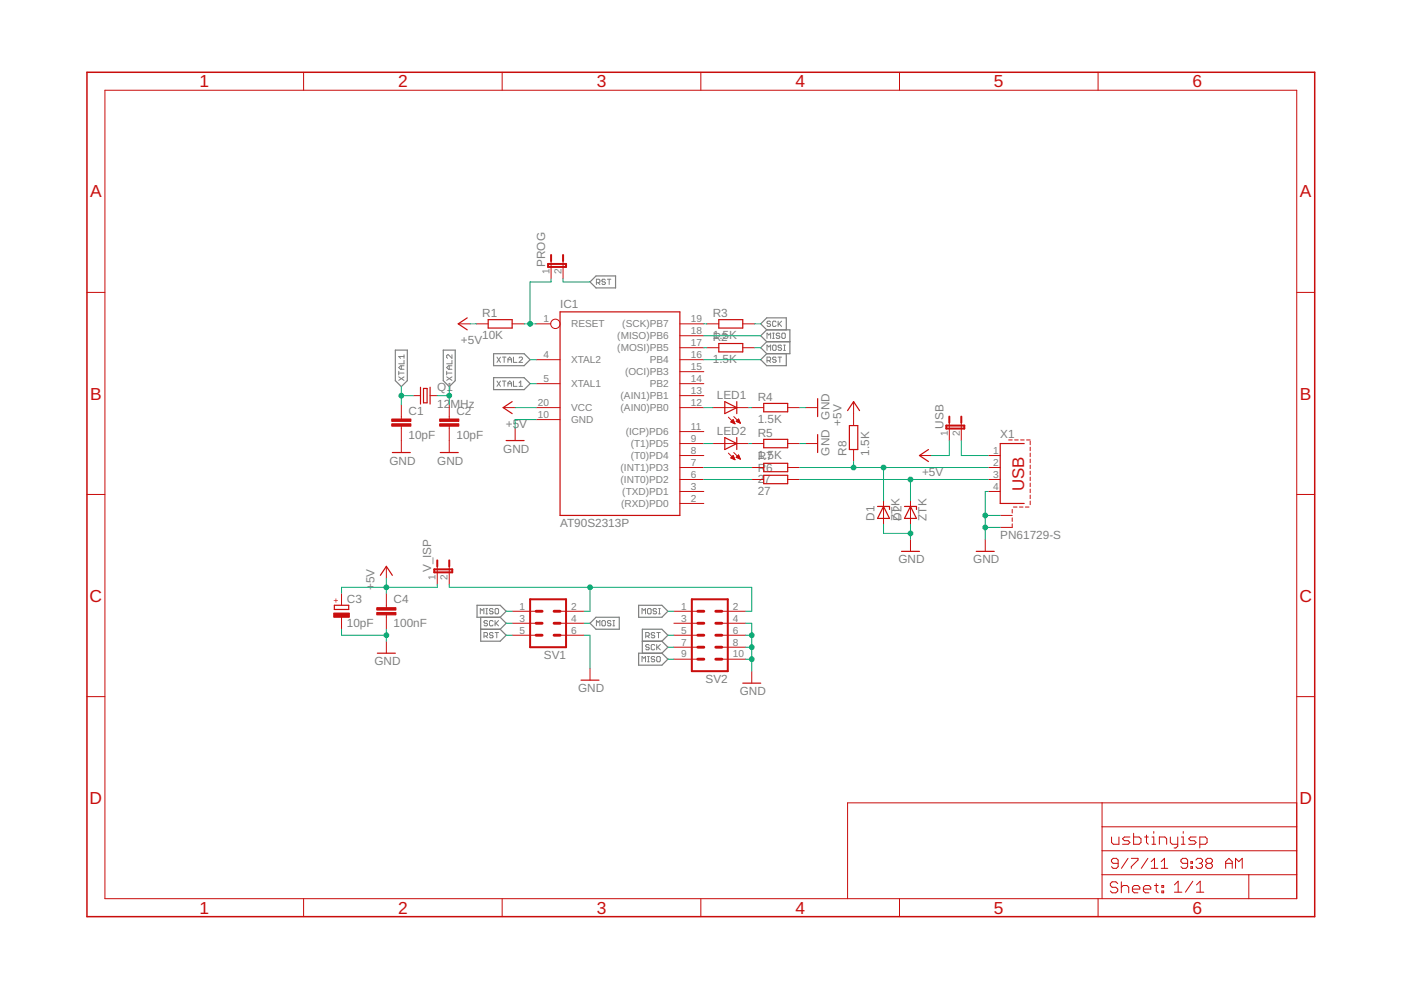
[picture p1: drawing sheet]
<svg xmlns="http://www.w3.org/2000/svg" width="297mm" height="210mm" viewBox="0 0 297 210" stroke-linecap="round" stroke-linejoin="round" font-family="sans-serif">
<g fill="none" stroke="#808080" stroke-width=".25">
<path d="M125.1 59.8l1.3-1.3h4.1v2.5h-4.1zM83.8 74.2h2.6v6.5l-1.3 1.3-1.3-1.3zM94 74.2h2.5v6.5l-1.3 1.3-1.2-1.3zM104.6 75h6.5l1.3 1.3-1.3 1.2h-6.5zM162.6 75l-1.3 1.3 1.3 1.2h4.1v-2.5M162.6 69.9h4.9v5.1h-4.9M162.6 69.9l-1.3-1.2 1.3-1.3h4.1v2.5M162.6 69.9l-1.3 1.3 1.3 1.3M162.6 72.5h4.9M162.6 72.5l-1.3 1.2 1.3 1.3M104.6 80.1h6.5l1.3 1.2-1.3 1.3h-6.5zM101.1 128.3h4.9l1.3 1.3-1.3 1.3h-4.9z"/>
<path d="M101.9 130.9v5.1h4.1l1.3-1.3-1.3-1.3M101.9 133.4h4.1M106 130.9l1.3 1.2-1.3 1.3M125.1 132.1l1.3-1.2h4.9v2.5h-4.9zM135.4 138.5h4.9l1.3 1.3-1.3 1.2h-4.9zM135.4 128.3h4.9l1.3 1.3-1.3 1.3h-4.9zM136.2 136h4.1M140.3 136l1.3-1.3-1.3-1.3h-4.1v5.1M140.3 136l1.3 1.2-1.3 1.3"/>
</g>
<g fill="none" stroke="#808080" stroke-width=".21">
<path d="M126.4 59.9h.6l.2-.1v-.4l-.2-.2h-.6v1.1M126.8 59.9l.4 .4M128.4 59.4l-.2-.2h-.4l-.2 .2 .2 .4 .6 .1-.2 .4h-.4l-.2-.2M128.8 59.2h.7M129.2 59.2v1.1M84.5 79.1h1.2M84.5 79.9l1.2 .7M84.5 78.7v.8M85.1 77.6v.7M85.7 77.6h-.8l-.4 .3 .4 .4h.8M85.7 76.4v.7h-1.2M85.7 79.9l-1.2 .7"/>
<path d="M85.7 75.2v.8M85.7 75.6h-1.2l.4 .4M94.7 79.9l1.1 .7M94.7 79.1h1.1M94.7 78.7v.8M95.2 77.6v.7M95.8 79.9l-1.1 .7M95.8 75.2v.8l-.7-.8-.4 .2v.4l.2 .2M95.8 77.6h-.7l-.4 .3 .4 .4h.7M95.8 76.4v.7h-1.1M105.4 75.7l.7 1.1M106.1 75.7l-.7 1.1"/>
<path d="M106.5 75.7h.8M106.9 75.7v1.1M107.7 76.8v-.7l.4-.4 .3 .4v.7M107.7 76.3h.7M108.9 75.7v1.1h.7M110 75.9l.2-.2h.4l.2 .2v.2l-.8 .7h.8M162.6 76.5h.6l.2-.2v-.4l-.2-.2h-.6v1.1M162.6 71.8v-1.2l.4 .4 .4-.4v1.2M162.6 74.3v-1.1l.4 .4 .4-.4v1.1M163 76.5l.4 .3M163.4 68.3l-.2-.2h-.4l-.2 .2 .2 .3h.4l.2 .2-.2 .4h-.4l-.2-.2M163.8 71.8h.4"/>
<path d="M163.8 70.6h.4M164 73.2h.4l.1 .2v.7l-.1 .2h-.4l-.2-.2v-.7zM164 70.6v1.2M164.5 75.9l-.1-.2h-.4l-.2 .4 .2 .2h.4l.1 .3-.1 .2h-.4l-.2-.2M164.5 68.3l-.1-.2h-.4l-.2 .2v.7l.2 .2h.4l.1-.2M165 75.7h.7M165 68.1v1.1M165.2 68.6l.5 .6M165.3 70.8l-.2-.2h-.3l-.2 .2 .2 .4h.3l.2 .2-.2 .4h-.3l-.2-.2M165.3 75.7v1.1M165.7 73.4l-.2-.2h-.3l-.2 .4 .5 .1 .2 .4-.2 .2h-.3l-.2-.2M165.7 68.1l-.7 .7"/>
<path d="M165.8 70.8l.1-.2h.4l.2 .2v.8l-.2 .2h-.4l-.1-.2zM166.1 73.2h.4M166.1 74.3h.4M166.3 73.2v1.1M105.4 80.8l.7 1.1M106.1 80.8l-.7 1.1M106.5 80.8h.8M106.9 80.8v1.1M107.7 81.9v-.7l.4-.4 .3 .4v.7M107.7 81.3h.7M108.9 80.8v1.1h.7M110 81.9h.8"/>
<path d="M110 81.2l.4-.4v1.1M101.8 130.2v-1.2l.4 .4 .4-.4v1.2M102.6 134.9h.6l.2-.2v-.4l-.2-.2h-.6v1.1M103 134.9l.4 .3M103 130.2h.4M103 129h.4M103.2 129v1.2M103.4 131.8l-.2-.2h-.4l-.2 .2 .2 .3h.4l.2 .2-.2 .4h-.4l-.2-.2M104.5 134.3l-.1-.2h-.4l-.2 .2 .2 .4h.4l.1 .2-.1 .3h-.4l-.2-.2M104.5 129.2l-.1-.2h-.4l-.2 .2 .2 .4h.4l.1 .2-.1 .4h-.4l-.2-.2M104.5 131.8l-.1-.2h-.4l-.2 .2v.7l.2 .2h.4l.1-.2M105 134.1h.7"/>
<path d="M105 131.6v1.1M105.1 129h.4l.2 .2v.8l-.2 .2h-.4l-.1-.2v-.8zM105.1 132.1l.6 .6M105.3 134.1v1.1M105.7 131.6l-.7 .7M126.4 132.7v-1.1l.4 .4 .4-.4v1.1M127.8 131.6h.4l.2 .2v.7l-.2 .2h-.4l-.2-.2v-.7zM129.5 131.8l-.2-.2h-.3l-.2 .2 .2 .3h.3l.2 .2-.2 .4h-.3l-.2-.2M129.9 131.6h.4M129.9 132.7h.4M130.1 131.6v1.1M136.1 130.2v-1.2l.4 .4 .4-.4v1.2"/>
<path d="M136.9 134.9h.6l.1-.2v-.4l-.1-.2h-.6v1.1M137.3 134.9l.3 .3M137.3 139.2h.4M137.3 129.2l.2-.2h.4l.1 .2v.8l-.1 .2h-.4l-.2-.2zM137.5 139.2v1.1M137.6 136.8l-.1-.1h-.4l-.2 .1 .2 .4 .5 .2-.1 .4h-.4l-.2-.2M138.8 134.3l-.2-.2h-.3l-.2 .2 .2 .4h.3l.2 .2-.2 .3h-.3l-.2-.2M138.8 136.8l-.2-.1h-.3l-.2 .1v.8l.2 .2h.3l.2-.2M138.8 139.4l-.2-.2h-.3l-.2 .2 .2 .4h.3l.2 .1-.2 .4h-.3l-.2-.2M139.2 129.2l-.2-.2h-.4l-.1 .4 .1 .2h.4l.2 .4-.2 .2h-.4l-.1-.2M139.2 134.1h.8M139.2 139.4l.2-.2h.4l.2 .2v.7l-.2 .2h-.4l-.2-.2z"/>
<path d="M139.2 136.7v1.1M139.4 137.2l.6 .6M139.6 134.1v1.1M139.6 130.2h.4M139.6 129h.4M139.8 129v1.2M140 136.7l-.8 .7M136.1 140.3v-1.1l.4 .4 .4-.4v1.1M137.3 140.3h.4"/>
</g>
<g fill="none" stroke="#c90d0c" stroke-width=".21">
<path d="M22.2 19.1h252.7v171.4h-252.7zM64.4 15.3v3.8M106.5 15.3v3.8M148.6 15.3v3.8M190.7 15.3v3.8M232.8 15.3v3.8M116.8 55.3v3.8M119.4 55.3v3.8M18.4 62h3.8M97.2 68.7h2.5M101 68.7h2.5M108.6 68.7h2.5"/>
<path d="M113.7 68.7h3.1M113.7 76.3h5M144.1 68.7h5.1M144.1 71.2h5.1M144.1 73.7h5.1M144.1 76.3h5.1M144.1 78.8h5.1M149.9 68.7h2.5M149.9 73.7h2.5M157.5 68.7h2.5M157.5 73.7h2.5M274.9 62h3.8"/>
<path d="M85.1 85.8v3M85.1 90.4v5.5M87.6 83.9h1.6M91.2 83.9h1.5M95.2 85.8v3M95.2 90.4v5.5M106.7 86.4h2.5M109.2 90.9v2.5M113.7 81.3h5M113.7 86.4h5M113.7 89h5M144.1 81.3h5.1"/>
<path d="M144.1 83.9h5.1M144.1 86.4h5.1M144.1 91.5h5.1M144.1 94h5.1M144.1 96.6h5.1M144.1 99.1h5.1M151.1 86.4h7.6M151.1 94h7.6M154.4 88.5l1.4 1.4M154.4 96.1l1.4 1.4M154.9 89.5l.5-.5 .4 .9zM154.9 97.1l.5-.5 .4 .9z"/>
<path d="M155 89.4h.6M155 97h.6M155 97.1h.7M155.1 89.5h.6M155.1 89.3h.5M155.1 96.9h.5M155.2 89.2h.3M155.3 96.8h.2M155.3 97.3h.4M155.4 89.7h.3M155.4 89h.1M155.4 96.6h.1"/>
<path d="M155.6 88.3l1.4 1.4M155.6 95.9l1.4 1.4M155.6 97.4h.2M155.6 89.8h.2M156.1 89.3l.5-.5 .4 .9zM156.1 97l.5-.5 .4 .8zM156.1 89.3h.7M156.1 96.9h.7M156.2 97h.6M156.2 89.4h.6M156.3 89.2h.4M156.3 96.8h.4"/>
<path d="M156.4 89h.3M156.4 96.6h.3M156.5 88.9h.1M156.5 97.1h.4M156.5 96.5h.1M156.5 89.5h.4M156.8 97.3h.1M156.8 89.7h.1M159.4 86.4h2.5M159.4 94h2.5M159.4 99.1h2.5M167 86.4h2.5"/>
<path d="M167 94h2.5M167 99.1h2.5M170.8 86.4h2.6M170.8 94h2.6M181 85.2v5M181 95.3v2.6M194.9 96.6h2.6M201.3 89.6v3.8M203.8 89.6v3.8M209.5 96.6h2.6M209.5 99.1h2.6M213.8 93.3h.8"/>
<path d="M215.1 93.3h.8M216.4 93.3h.7M217.7 93.3h.7M218.4 93.5v.8M218.4 94.8v.8M218.4 96.1v.7M218.4 97.3v.8M218.4 98.6v.8M218.4 99.9v.7M18.4 104.8h3.8M144.1 101.7h5.1M144.1 104.2h5.1"/>
<path d="M144.1 106.7h5.1M159.4 101.7h2.5M167 101.7h2.5M187.3 106.1v5.1M193 106.1v5.1M193 114.4v2.5M208.9 114.4v2.5M209.5 101.7h2.6M209.5 104.2h2.6M212.1 109.3h2.5M214.6 108v.8M214.6 109.8v.8"/>
<path d="M214.6 111.1v.7h-2.5M214.9 107.5h.7M216.1 107.5h.8M217.4 107.5h.8M218.4 101.2v.7M218.4 102.4v.8M218.4 103.7v.8M218.4 105v.7M218.4 106.2v.8M274.9 104.8h3.8M72.4 125.8v2.5M72.4 130.9v2.5"/>
<path d="M81.9 120.1v2.5M81.9 125.8v3M81.9 130.4v3M81.9 136v2.5M92.7 120.1v3.8M95.2 120.1v3.8M108.6 129.6h5.1M108.6 132.1h5.1M108.6 134.7h5.1M118.7 129.6h5.1M118.7 132.1h5.1M118.7 134.7h5.1"/>
<path d="M142.9 129.6h5.1M142.9 132.1h5.1M142.9 134.7h5.1M142.9 137.2h5.1M142.9 139.8h5.1M153 129.6h5.1M153 132.1h5.1M153 134.7h5.1M153 137.2h5.1M153 139.8h5.1M18.4 147.7h3.8M125.1 141.7v2.5"/>
<path d="M159.4 142.3v2.5M274.9 147.7h3.8M233.7 170.2v20.3M233.7 175.3h41.2M235.7 177.5v1.1l.4 .4h1.1v-1.5M239.6 177.5h-1.2l-.4 .3 .4 .4h.8l.4 .4-.4 .4h-1.2M240.3 176.7v2.3h1.2l.4-.4v-.8l-.4-.3h-1.2M242.7 177.5h.8M243.1 177.1v1.5l.4 .4M244.2 179h.8M244.2 177.5h.4v1.5M244.6 176.3v.4"/>
<path d="M245.8 179v-1.5h1.2l.4 .3v1.2M248.1 177.5v1.1l.4 .4h1.2M249.7 177.5v1.9l-.4 .4h-.4M250.5 179h.7M250.5 177.5h.4v1.5M250.9 176.3v.4M253.6 177.5h-1.2l-.4 .3 .4 .4h.8l.4 .4-.4 .4h-1.2M254.4 179h1.1l.4-.4v-.8l-.4-.3h-1.1v2.3M274.9 170.2h-95.2v20.3M64.4 190.5v3.9M106.5 190.5v3.9M148.6 190.5v3.9"/>
<path d="M190.7 190.5v3.9M232.8 190.5v3.9M233.7 185.5h41.2M233.7 180.4h41.2M237 187.3l-.4-.3h-.8l-.4 .3v.4l.4 .4h.8l.4 .4v.4l-.4 .4h-.8l-.4-.4M237.1 183h-1.1l-.4-.3v-.3l.4-.4h.7l.4 .4v1.3l-.4 .4h-.7l-.4-.4M237.7 187v2.3M237.7 188.1l.4-.4h.8l.4 .4v1.2M239.2 182l-1.4 2.1M239.9 182h1.4v.4l-1.4 1.3v.4M240.1 188.5h1.6v-.4l-.4-.4h-.8l-.4 .4v.8l.4 .4h.8M242.4 188.5h1.6v-.4l-.4-.4h-.8l-.4 .4v.8l.4 .4h.8"/>
<path d="M243.4 182l-1.4 2.1M244.1 184.1h1.4M244.1 182.7l.7-.7v2.1M244.8 187.7h.8M245.2 187.3v1.6l.4 .4M246.2 184.1h1.4M246.2 182.7l.7-.7v2.1M246.3 187.7h.4v.4h-.4zM246.3 188.9h.4v.4h-.4zM249 187.6l.8-.8v2.4M249 189.2h1.6M251.8 183h-1.1l-.3-.3v-.3l.3-.4h.7l.4 .4v1.3l-.4 .4h-.7l-.3-.4"/>
<path d="M252.5 183.7h.3v.4h-.3zM252.5 182.7h.3v.3h-.3zM252.9 186.8l-1.6 2.4M253.6 182.4l.3-.4h.7l.4 .4v.3l-.4 .3M253.7 189.2h1.5M253.7 187.6l.8-.8v2.4M254.3 183h.3M254.6 183l.4 .4v.3l-.4 .4h-.7l-.3-.4M256 183l-.3 .4v.3l.3 .4h.7l.3-.4v-.3l-.3-.4M256 183l-.3-.3v-.3l.3-.4h.7l.3 .4v.3l-.3 .3M256 183h.7M259.9 183h1.4"/>
<path d="M259.9 184.1v-1.4l.7-.7 .7 .7v1.4M262 184.1v-2.1l.7 .7 .7-.7v2.1M264.8 185.5v5"/>
<circle cx="117.8" cy="68.7" r=".99"/>
</g>
<path d="M18.4 15.3h260.3v179.1h-260.3z" fill="none" stroke="#c90d0c" stroke-width=".32"/>
<g fill="none" stroke="#c90d0c" stroke-width=".25">
<path d="M99.1 67.4l-1.9 1.3 1.9 1.2M103.5 67.8h5.1v1.8h-5.1zM118.7 66.1h25.4v43.2h-25.4zM152.4 67.8h5.1v1.8h-5.1zM152.4 72.8h5.1v1.8h-5.1zM83.2 95.9h3.8M89.2 82.1v3.6M89.8 82.4h.8v3h-.8zM91.2 82.1v3.6M93.3 95.9h3.9M107.3 93.4h3.8M108.6 85.2l-1.9 1.2 1.9 1.3"/>
<path d="M153.7 85.2l2.5 1.2-2.5 1.3zM153.7 92.8l2.5 1.2-2.5 1.3zM156.2 85.2v2.5M156.2 92.8v2.5M161.9 85.5h5.1v1.8h-5.1zM161.9 93.2h5.1v1.7h-5.1zM161.9 98.2h5.1v1.8h-5.1zM173.4 84.5v3.8M173.4 92.1v3.8M179.7 87.1l1.3-1.9 1.2 1.9M180.1 90.2h1.8v5.1h-1.8zM196.8 95.3l-1.9 1.3 1.9 1.3"/>
<path d="M217.1 94h-5v12.7h5M161.9 100.8h5.1v1.8h-5.1zM186.1 107.4h2.5v.6M187.3 107.4l1.3 2.5h-2.5zM191.1 116.9h3.8M191.8 107.4h2.5v.6M193 107.4l1.3 2.5h-2.5zM207 116.9h3.8M70.9 128.3h3v.9h-3zM80 138.5h3.8M80.6 122l1.3-1.9 1.3 1.9M123.2 144.2h3.8"/>
<path d="M157.5 144.8h3.8"/>
</g>
<g fill="#c90d0c" stroke="#c90d0c" stroke-width=".21">
<path d="M83.1 89.9h4v.5h-4z"/>
<path d="M83.1 88.8h4v.5h-4z"/>
<path d="M93.2 89.9h4.1v.5h-4.1z"/>
<path d="M93.2 88.8h4.1v.5h-4.1z"/>
<path d="M70.8 130h3.3v.9h-3.3z"/>
<path d="M79.9 129.9h4v.5h-4z"/>
<path d="M79.9 128.8h4v.5h-4z"/>
</g>
<path d="M116.2 56h3.8v.6h-3.8zM116.8 54.1v1.2M119.4 54.1v1.2M200.6 90.2h3.8v.7h-3.8zM201.3 88.3v1.3M203.8 88.3v1.3M92.7 118.8v1.3M95.2 118.8v1.3M92.1 120.7h3.8v.6h-3.8zM112.4 127.1h7.6v10.1h-7.6zM146.7 127.1h7.6v15.2h-7.6z" fill="none" stroke="#c90d0c" stroke-width=".42"/>
<g fill="none" stroke="#c90d0c" stroke-width=".61">
<path d="M113.7 134.7h1.2M113.7 132.1h1.2M113.7 129.6h1.2M117.5 134.7h1.2M117.5 132.1h1.2M117.5 129.6h1.2M148 134.7h1.2M148 132.1h1.2M148 129.6h1.2M148 139.8h1.2M148 137.2h1.2M151.8 134.7h1.2"/>
<path d="M151.8 132.1h1.2M151.8 129.6h1.2M151.8 139.8h1.2M151.8 137.2h1.2"/>
</g>
<g fill="none" stroke="#0dab76" stroke-width=".21">
<path d="M116.8 59.1v.7h-4.4v8.9M119.4 59.1v.7h5.7M99.7 68.7h1.3M111.1 68.7h2.6M112.4 76.3h1.3M149.2 68.7h.7M149.2 76.3h12.1M149.2 73.7h.7M149.2 71.2h12.1M160 68.7h1.3M160 73.7h1.3M85.1 83.9h2.5"/>
<path d="M85.1 82v3.8M92.7 83.9h2.5M95.2 82v3.8M109.2 86.4h4.5M112.4 81.3h1.3M113.7 89h-4.5v1.9M149.2 86.4h1.9M149.2 94h1.9M149.2 99.1h10.2M158.7 86.4h.7M158.7 94h.7M169.5 86.4h1.3"/>
<path d="M169.5 94h1.3M169.5 99.1h40M181 97.9v1.2M187.3 99.1v7M201.3 93.4v3.2h-3.8M203.8 93.4v3.2h5.7M149.2 101.7h10.2M169.5 101.7h40M187.3 111.2v1.9h5.7M193 101.7v4.4M193 111.2v3.2M208.9 111.8h3.2"/>
<path d="M208.9 109.3h3.2M209.5 104.2h-.6v10.2M72.4 133.4v1.3h9.5M81.9 122.6v3.2M81.9 133.4v2.6M92.7 123.9v.6h-20.3v1.3M95.2 123.9v.6h64.2v5.1h-1.3M107.3 132.1h1.3M107.3 134.7h1.3M107.3 129.6h1.3M123.8 132.1h1.3M123.8 134.7h1.3v7"/>
<path d="M125.1 124.5v5.1h-1.3M141.6 134.7h1.3M141.6 137.2h1.3M141.6 139.8h1.3M141.6 129.6h1.3M158.1 132.1h1.3v10.2M158.1 134.7h1.3M158.1 137.2h1.3M158.1 139.8h1.3"/>
</g>
<g fill="#0dab76" stroke="#0dab76" stroke-width=".21">
<circle cx="81.9" cy="124.5" r=".51"/>
<circle cx="208.9" cy="109.3" r=".51"/>
<circle cx="208.9" cy="111.8" r=".51"/>
<circle cx="159.4" cy="134.7" r=".51"/>
<circle cx="159.4" cy="137.2" r=".51"/>
<circle cx="159.4" cy="139.8" r=".51"/>
<circle cx="81.9" cy="134.7" r=".51"/>
<circle cx="193" cy="113.1" r=".51"/>
<circle cx="112.4" cy="68.7" r=".51"/>
<circle cx="95.2" cy="83.9" r=".51"/>
<circle cx="85.1" cy="83.9" r=".51"/>
<circle cx="193" cy="101.7" r=".51"/>
<circle cx="181" cy="99.1" r=".51"/>
<circle cx="187.3" cy="99.1" r=".51"/>
<circle cx="125.1" cy="124.5" r=".51"/>
</g>
<g font-size="3.7" fill="#c90d0c">
<text x="42.3" y="18.5">1</text>
<text x="84.4" y="18.5">2</text>
<text x="126.5" y="18.5">3</text>
<text x="168.6" y="18.5">4</text>
<text x="210.7" y="18.5">5</text>
<text x="252.9" y="18.5">6</text>
<text x="19.1" y="41.9">A</text>
<text x="275.6" y="41.9">A</text>
<text x="19.1" y="84.7">B</text>
<text x="275.6" y="84.7">B</text>
<text x="19" y="127.6">C</text>
<text x="275.5" y="127.6">C</text>
<text x="19" y="170.4">D</text>
<text x="275.5" y="170.4">D</text>
<text x="42.3" y="193.7">1</text>
<text x="84.4" y="193.7">2</text>
<text x="126.5" y="193.7">3</text>
<text x="168.6" y="193.7">4</text>
<text x="210.7" y="193.7">5</text>
<text x="252.9" y="193.7">6</text>
</g>
<text font-size="3.6" fill="#c90d0c" x="217.2" y="104.2" transform="rotate(-90 217.2 104.2)">USB</text>
<g font-size="2.5" fill="#808080">
<text x="115.6" y="56.6" transform="rotate(-90 115.6 56.6)">PROG</text>
<text x="118.7" y="65.4">IC1</text>
<text x="102.2" y="72">10K</text>
<text x="102.2" y="67.2">R1</text>
<text x="151.1" y="72">1.5K</text>
<text x="151.1" y="67.2">R3</text>
<text x="97.7" y="73">+5V</text>
<text x="151.1" y="77">1.5K</text>
<text x="151.1" y="72.2">R2</text>
<text x="92.7" y="82.9">Q1</text>
<text x="86.6" y="88">C1</text>
<text x="92.7" y="86.4">12</text>
<text x="95.5" y="86.4">MHz</text>
<text x="96.8" y="88">C2</text>
<text x="152" y="84.7">LED1</text>
<text x="160.7" y="89.7">1.5K</text>
<text x="160.7" y="84.9">R4</text>
<text x="175.9" y="89" transform="rotate(-90 175.9 89)">GND</text>
<text x="86.6" y="93">10pF</text>
<text x="96.8" y="93">10pF</text>
<text x="106.7" y="96">GND</text>
<text x="107.3" y="90.7">+5V</text>
<text x="152" y="92.3">LED2</text>
<text x="160.7" y="92.5">R5</text>
<text x="178.4" y="90.2" transform="rotate(-90 178.4 90.2)">+5V</text>
<text x="200" y="90.9" transform="rotate(-90 200 90.9)">USB</text>
<text x="212.1" y="92.8">X1</text>
<text x="82.6" y="98.5">GND</text>
<text x="92.7" y="98.5">GND</text>
<text x="160.7" y="97.3">1.5K</text>
<text x="160.7" y="100.2">R6</text>
<text x="160.7" y="97.6">R7</text>
<text x="175.9" y="96.6" transform="rotate(-90 175.9 96.6)">GND</text>
<text x="179.5" y="96.6" transform="rotate(-90 179.5 96.6)">R8</text>
<text x="184.3" y="96.6" transform="rotate(-90 184.3 96.6)">1.5K</text>
<text x="195.5" y="100.9">+5V</text>
<text x="160.7" y="105">27</text>
<text x="160.7" y="102.4">27</text>
<text x="118.7" y="111.8">AT90S2313P</text>
<text x="185.4" y="110.4" transform="rotate(-90 185.4 110.4)">D1</text>
<text x="190.7" y="110.4" transform="rotate(-90 190.7 110.4)">ZTK</text>
<text x="191.1" y="110.4" transform="rotate(-90 191.1 110.4)">D2</text>
<text x="196.5" y="110.4" transform="rotate(-90 196.5 110.4)">ZTK</text>
<text x="190.5" y="119.4">GND</text>
<text x="206.4" y="119.4">GND</text>
<text x="212.1" y="114.4">PN61729-S</text>
<text x="79.4" y="125.2" transform="rotate(-90 79.4 125.2)">+5V</text>
<text x="91.4" y="121.3" transform="rotate(-90 91.4 121.3)">V_ISP</text>
<text x="73.5" y="127.8">C3</text>
<text x="83.4" y="127.9">C4</text>
<text x="73.5" y="132.9">10pF</text>
<text x="83.4" y="133">100nF</text>
<text x="79.4" y="141">GND</text>
<text x="115.3" y="139.8">SV1</text>
<text x="122.6" y="146.7">GND</text>
<text x="149.6" y="144.8">SV2</text>
<text x="156.8" y="147.4">GND</text>
</g>
<g font-size="2.1" fill="#808080">
<text x="116.5" y="58.1" transform="rotate(-90 116.5 58.1)">1</text>
<text x="119" y="58.1" transform="rotate(-90 119 58.1)">2</text>
<text x="115.2" y="68.3">1</text>
<text x="121.1" y="69.4">RESET</text>
<text x="130.9" y="72">(MISO)PB6</text>
<text x="131.9" y="69.4">(SCK)PB7</text>
<text x="146.5" y="68.3">19</text>
<text x="146.5" y="70.8">18</text>
<text x="115.2" y="75.9">4</text>
<text x="121.1" y="77">XTAL2</text>
<text x="130.9" y="74.5">(MOSI)PB5</text>
<text x="137.8" y="77">PB4</text>
<text x="146.5" y="73.4">17</text>
<text x="146.5" y="75.9">16</text>
<text x="115.2" y="81">5</text>
<text x="121.1" y="82.1">XTAL1</text>
<text x="132.5" y="79.6">(OCI)PB3</text>
<text x="137.8" y="82.1">PB2</text>
<text x="146.5" y="78.5">15</text>
<text x="146.5" y="81">14</text>
<text x="146.5" y="83.5">13</text>
<text x="114" y="88.6">10</text>
<text x="114" y="86.1">20</text>
<text x="121.1" y="89.7">GND</text>
<text x="121.1" y="87.2">VCC</text>
<text x="131.6" y="84.7">(AIN1)PB1</text>
<text x="131.6" y="87.2">(AIN0)PB0</text>
<text x="146.5" y="86.1">12</text>
<text x="132.7" y="92.3">(ICP)PD6</text>
<text x="133.7" y="94.8">(T1)PD5</text>
<text x="146.5" y="91.2">11</text>
<text x="146.5" y="93.7">9</text>
<text x="200.9" y="92.4" transform="rotate(-90 200.9 92.4)">1</text>
<text x="203.5" y="92.4" transform="rotate(-90 203.5 92.4)">2</text>
<text x="131.6" y="99.9">(INT1)PD3</text>
<text x="133.7" y="97.3">(T0)PD4</text>
<text x="146.5" y="96.2">8</text>
<text x="146.5" y="98.8">7</text>
<text x="146.5" y="101.3">6</text>
<text x="210.5" y="96.2">1</text>
<text x="210.5" y="98.8">2</text>
<text x="210.5" y="101.3">3</text>
<text x="131.6" y="102.4">(INT0)PD2</text>
<text x="131.7" y="107.5">(RXD)PD0</text>
<text x="131.9" y="105">(TXD)PD1</text>
<text x="146.5" y="103.8">3</text>
<text x="146.5" y="106.4">2</text>
<text x="210.5" y="103.8">4</text>
<text x="92.4" y="122.9" transform="rotate(-90 92.4 122.9)">1</text>
<text x="94.9" y="122.9" transform="rotate(-90 94.9 122.9)">2</text>
<text x="110.1" y="129.2">1</text>
<text x="110.1" y="131.8">3</text>
<text x="121.1" y="129.2">2</text>
<text x="121.1" y="131.8">4</text>
<text x="144.4" y="129.2">1</text>
<text x="144.4" y="131.8">3</text>
<text x="155.4" y="129.2">2</text>
<text x="155.4" y="131.8">4</text>
<text x="110.1" y="134.3">5</text>
<text x="121.1" y="134.3">6</text>
<text x="144.4" y="134.3">5</text>
<text x="144.4" y="136.9">7</text>
<text x="155.4" y="134.3">6</text>
<text x="155.4" y="136.9">8</text>
<text x="144.4" y="139.4">9</text>
<text x="155.4" y="139.4">10</text>
</g>
<text font-size="1.8" fill="#c90d0c" x="71.8" y="127.9" transform="rotate(-90 71.8 127.9)">+</text>
</svg>
